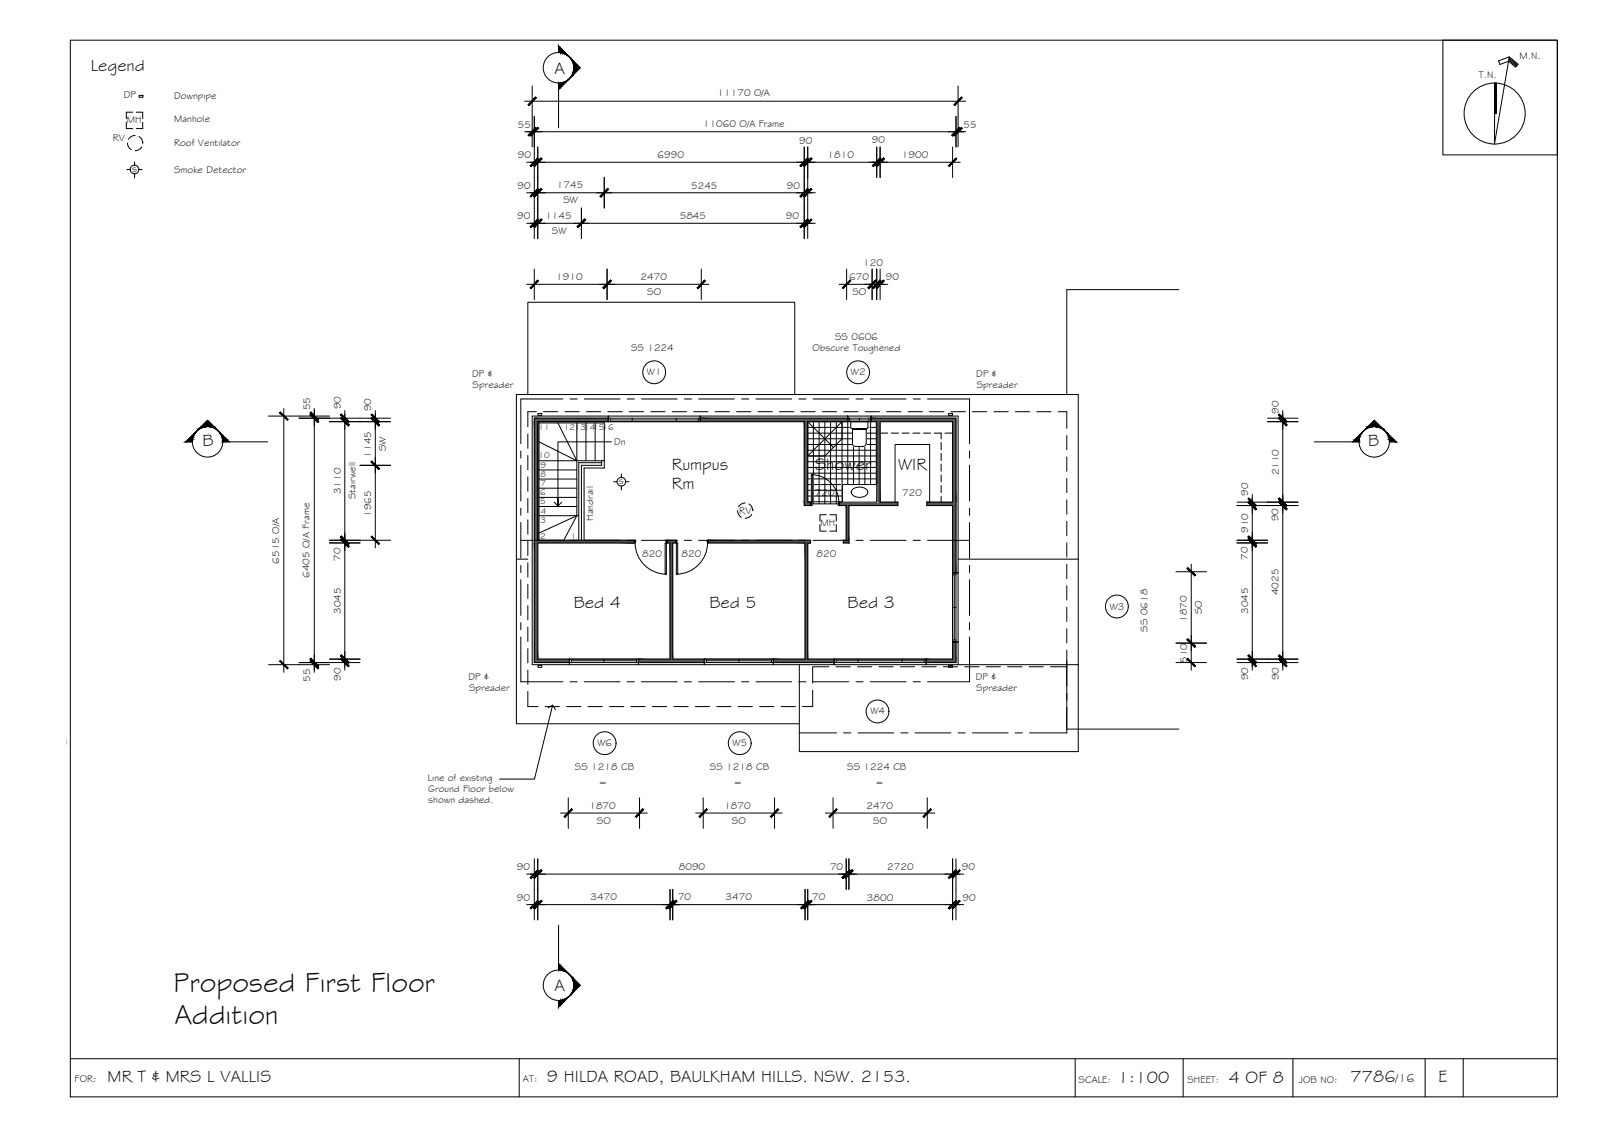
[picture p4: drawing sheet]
<svg xmlns="http://www.w3.org/2000/svg" width="420mm" height="297mm" viewBox="0 0 420 297" stroke-linecap="round" stroke-linejoin="round" font-family="sans-serif">
<!-- layer: TILES -->
<g fill="none" stroke="#000" stroke-width=".26">
<path d="M211.8 112h18.1M211.8 113.6h18.1M211.8 115h18.1M211.8 116.5h18.1M211.8 118h18.1M211.8 119.5h18.1M213.3 110.5v21.6M214.8 110.5v21.6M216.3 110.5v21.6M217.8 110.5v21.6M219.3 110.5v21.6M220.8 110.5v21.1"/>
<path d="M222.3 110.5v21.1M223.8 110.5v21.1M225.3 110.5v21.1M226.8 110.5v21.1M228.3 110.5v21.1M229.8 110.5v21.1M211.8 121h18.1M211.8 122.5h18.1M211.8 124.1h18.1M211.8 125.6h18.1M211.8 127h18.1M211.8 128.5h18.1"/>
<path d="M211.8 130h18.1M211.8 131.5h18.1M212.6 132.1h7.6"/>
</g>
<!-- layer: BORDER -->
<g fill="none" stroke="#000" stroke-width=".26">
<path d="M18.4 10.5h390v277.1h-390zM378.4 10.5h30v30.1h-30zM395.7 15.8l2 1.6M395.7 15.5l2.2 1.7M395.8 15.2l2.2 1.8M395.8 14.9l2.4 1.9-.7 .8-1.8-1.5-2.3 .8-.4-.9 2.8-1.1-3.8 22.9 .1-16M392.4 21.8v8M18.4 277.6h390M136.2 277.6v10M282 277.6v10M310.3 277.6v10M339.1 277.6v10"/>
<path d="M373.8 277.6v10M383.8 277.6v10"/>
<circle cx="392" cy="29.8" r="8"/>
</g>
<!-- layer: SERVICES -->
<g fill="none" stroke="#000" stroke-width=".26">
<path d="M33.1 32v1.7h1.7M33.4 37.5l.4 1.1 .6 .6M34.8 29.4h-1.7v1.7M35.4 35.5l-1.1 .3-.6 .7M35.8 29.4h1.6v1.7M36.4 35.8l.7 .6 .3 1.1M36.5 25h1v.5h-1zM37.2 38.5l-.7 .7-1.1 .3M37.4 37.5h.1M37.4 32v1.7h-1.6M33.3 44.4h.9M35.3 42.4v.9"/>
<path d="M35.3 45.6v1M36.4 44.4h.9M141.1 108.4h1v.5h-1zM248.8 108.4h1v.5h-1zM160.9 126.3h.9M163 124.3v.9M163 127.4v1.1M164.1 126.3h.9M193.4 133.9l.4 1.1 .6 .6M195.4 131.9l-1.1 .3-.6 .7M196.4 132.1l.7 .7 .3 1.1M197.2 134.9l-.7 .6-1.1 .4"/>
<path d="M197.4 133.9h.1M215 137.6v1.6h1.7M216.7 135h-1.7v1.6M217.7 135h1.6v1.6M219.3 137.6v1.6h-1.6M141.1 174.4h1v.6h-1zM248.8 174.4h1v.6h-1z"/>
<circle cx="35.3" cy="44.4" r="1.13"/>
<circle cx="163" cy="126.3" r="1.13"/>
</g>
<!-- layer: BORDER -->
<g fill="#000" stroke="#000" stroke-width=".26">
<path d="M392.1 21.8l-.1 8zM392.1 21.8h.3l-.3 8z"/>
<path d="M392.4 21.8l-.3 8h.3zM392.4 21.8v8z"/>
</g>
<!-- layer: EXISTING -->
<g fill="none" stroke="#000" stroke-width=".26">
<path d="M138.4 113.8v3.7M138.4 119.4v3.8M140.7 107.9h-2.3v4M141 110.5v31.1M142.5 107.9h3.8M148.2 107.9h3.7M153.8 107.9h3.8M159.4 107.9h3.8M165 107.9h3.8M170.7 107.9h3.7M176.3 107.9h3.8M181.9 107.9h3.8"/>
<path d="M187.5 107.9h3.8M193.2 107.9h3.7M198.8 107.9h3.8M204.4 107.9h3.8M210 107.9h3.8M215.7 107.9h3.7M221.3 107.9h3.8M226.9 107.9h3.8M232.5 107.9h3.8M238.2 107.9h3.7M243.8 107.9h3.8M249.4 107.9h3.8"/>
<path d="M255 107.9h3.8M260.7 107.9h3.7M266.3 107.9h3.8M271.9 107.9h3.8M277.5 107.9h2.3v4.4M279.8 114.2v3.7M279.8 119.8v3.8M138.4 125v3.8M138.4 130.7v3.7M138.4 136.3v3.7M279.8 125.4v3.8M279.8 131.1v3.7"/>
<path d="M279.8 136.7v3.7M138.4 141.9v3.8M138.4 147.5v3.8M138.4 153.2v3.7M138.4 158.8v3.7M279.8 142.3v3.8M279.8 147.9v3.8M279.8 153.6v3.7M279.8 159.2v3.7M138.4 164.4v3.8M138.4 170v3.8M138.4 175.7v3.7"/>
<path d="M217.4 174.8h-4.3v4.3M219.3 174.8h3.7M224.9 174.8h3.7M230.5 174.8h3.8M236.1 174.8h3.8M241.8 174.8h3.7M247.4 174.8h3.7M253 174.8h3.8M258.6 174.8h3.8M264.3 174.8h3.7M269.9 174.8h3.7M275.5 174.8h4.3"/>
<path d="M279.8 164.8v3.8M279.8 170.4v9.5M138.4 181.3v3.9h2.7M143 185.2h3.7M148.6 185.2h3.7M154.2 185.2h3.8M159.9 185.2h3.7M165.5 185.2h3.7M171.1 185.2h3.7M176.7 185.2h3.8M182.4 185.2h3.7M188 185.2h3.7"/>
<path d="M193.6 185.2h3.7M199.2 185.2h3.8M204.9 185.2h3.7M209.6 192.1h9.8M213.1 181v4.2h-2.6M221.3 192.1h1.8M225 192.1h9.4M236.3 192.1h1.9M240 192.1h9.4M251.3 192.1h1.8M255 192.1h9.4M266.3 192.1h1.8"/>
<path d="M279.8 181.7v1.9M279.8 185.5v6.6h-9.8"/>
</g>
<!-- layer: ROOFPLAN EXIST. -->
<path d="M309.2 75.9h-29.4v27.5M138.4 103.4v-24.2h70v24.2M135.4 146.6h3M251.3 146.6h31.5M209.6 174.3v22.8h73.2v-93.7h-147.4v86.4h74.2M251.3 174.3h31.5M279.8 174.8v16.3h29.4" fill="none" stroke="#000" stroke-width=".26"/>
<!-- layer: ROOFPLAN NEW -->
<g fill="none" stroke="#000" stroke-width=".26">
<path d="M136.6 118.2v1.9M147.6 104.6h-11v11.7M149.5 104.6h1.9M153.3 104.6h9.3M164.5 104.6h1.9M168.2 104.6h9.4M179.5 104.6h1.9M183.2 104.6h9.4M194.5 104.6h1.9M198.3 104.6h9.3M209.5 104.6h1.9M213.2 104.6h9.4"/>
<path d="M224.5 104.6h1.9M228.2 104.6h9.4M239.5 104.6h1.9M243.3 104.6h11v11.7M254.3 118.2v1.9M136.6 122v9.4M136.6 133.2v1.9M136.6 137v9.4M254.3 122v9.4M254.3 133.2v1.9M254.3 137v9.4M136.6 148.2v1.9"/>
<path d="M136.6 152v9.4M136.6 141.7h11M149.5 141.7h1.9M153.3 141.7h9.3M164.5 141.7h1.9M168.2 141.7h9.4M179.5 141.7h1.9M183.2 141.7h9.4M194.5 141.7h1.9M198.3 141.7h9.3M209.5 141.7h1.9M213.2 141.7h9.4"/>
<path d="M224.5 141.7h1.9M228.2 141.7h9.4M239.5 141.7h1.9M243.3 141.7h11M254.3 148.2v1.9M254.3 152v9.4M136.6 163.2v1.9M136.6 167v11.7h11M149.5 178.7h1.9M153.3 178.7h9.3M164.5 178.7h1.9M168.2 178.7h9.4"/>
<path d="M179.5 178.7h1.9M183.2 178.7h9.4M194.5 178.7h1.9M198.3 178.7h9.3M209.5 178.7h1.9M213.2 178.7h9.4M224.5 178.7h1.9M228.2 178.7h9.4M239.5 178.7h1.9M254.3 167v11.7h-11M254.3 163.2v1.9"/>
</g>
<!-- layer: HATCH -->
<g fill="#545454" stroke="#545454" stroke-width=".26">
<path d="M228.4 109.6l22.3 .9v-.9zM228.4 109.6l22.3 .9h-22.3z"/>
<path d="M183.6 109.6l38.7 .9v-.9zM183.6 109.6l38.7 .9h-38.7z"/>
<path d="M140.1 109.6l19.4 .9v-.9zM140.1 109.6l19.4 .9h-19.4z"/>
<path d="M249.8 110.5l.9 21.1v-21.1zM249.8 110.5l.9 21.1h-.9z"/>
<path d="M229.9 110.5l.9 21.1v-21.1zM229.9 110.5l.9 21.1h-.9z"/>
<path d="M210.9 110.5l.9 21.1v-21.1zM210.9 110.5l.9 21.1h-.9z"/>
<path d="M243.1 131.6l7.6 .9v-.9zM243.1 131.6l7.6 .9h-7.6z"/>
<path d="M220.2 131.6l15.3 .9v-.9zM220.2 131.6l15.3 .9h-15.3z"/>
<path d="M210.9 131.6l1.7 .9v-.9zM210.9 131.6l1.7 .9h-1.7z"/>
<path d="M221.9 132.5l.7 9.1v-9.1zM221.9 132.5l.7 9.1h-.7z"/>
<path d="M140.1 110.5l.9 31.1v-31.1zM140.1 110.5l.9 31.1h-.9z"/>
<path d="M221.2 141.6l1.4 .7v-.7zM221.2 141.6l1.4 .7h-1.4z"/>
<path d="M185.8 141.6l26.8 .7v-.7zM185.8 141.6l26.8 .7h-26.8z"/>
<path d="M175 141.6l2.2 .7v-.7zM175 141.6l2.2 .7h-2.2z"/>
<path d="M140.1 141.6l26.3 .7v-.7zM140.1 141.6l26.3 .7h-26.3z"/>
<path d="M249.8 132.5l.9 17.7v-17.7zM249.8 132.5l.9 17.7h-.9z"/>
<path d="M249.8 168.3l.9 4.5v-4.5zM249.8 168.3l.9 4.5h-.9z"/>
<path d="M211.1 142.3l.7 30.5v-30.5zM211.1 142.3l.7 30.5h-.7z"/>
<path d="M175.7 142.3l.7 30.5v-30.5zM175.7 142.3l.7 30.5h-.7z"/>
<path d="M140.1 142.3l.9 30.5v-30.5zM140.1 142.3l.9 30.5h-.9z"/>
<path d="M242.9 172.8l7.8 .9v-.9zM242.9 172.8l7.8 .9h-7.8z"/>
<path d="M140.1 172.8l9.2 .9v-.9zM140.1 172.8l9.2 .9h-9.2z"/>
<path d="M202.8 172.8l16 .9v-.9zM202.8 172.8l16 .9h-16z"/>
<path d="M167.4 172.8l17.3 .9v-.9zM167.4 172.8l17.3 .9h-17.3z"/>
</g>
<!-- layer: WINDOWS -->
<g fill="none" stroke="#000" stroke-width=".26">
<path d="M159.5 109.6h24.1v.9h-24.1zM159.5 110.5h24.1M159.5 109.1h24.1M160 109.6v.9M160 110.1h23.1M165.8 109.6v.9M177.4 109.6v.9M183.1 109.6v.9M222.3 109.6h6.1v.9h-6.1zM222.3 110.5h6.1M222.3 109.1h6.1M222.8 110.1h5.1"/>
<path d="M222.8 109.6v.9M225.4 109.6v.9M227.9 109.6v.9M249.8 150.2h.9v18.1h-.9zM249.8 150.7h.9M249.8 150.2v18.1M249.8 159.3h.9M250.3 150.7v17.1M251.3 150.2v18.1M149.3 172.8h18.1v.9h-18.1zM149.3 172.8h18.1M149.3 174.3h18.1"/>
<path d="M149.8 173.2h17.1M149.8 172.8v.9M158.4 172.8v.9M166.9 172.8v.9M184.7 172.8h18.1v.9h-18.1zM184.7 172.8h18.1M184.7 174.3h18.1M185.2 173.2h17.1M185.2 172.8v.9M193.8 172.8v.9M202.3 172.8v.9M218.8 172.8h24.1v.9h-24.1z"/>
<path d="M218.8 172.8h24.1M218.8 174.3h24.1M219.3 172.8v.9M219.3 173.2h23.1M225.1 172.8v.9M236.6 172.8v.9M242.4 172.8v.9M249.8 167.8h.9"/>
<circle cx="171.6" cy="97.6" r="3"/>
<circle cx="225.1" cy="97.6" r="3"/>
<circle cx="292.9" cy="159" r="3"/>
<circle cx="158.6" cy="194.8" r="3"/>
<circle cx="194" cy="194.8" r="3"/>
<circle cx="230.1" cy="186.5" r="3"/>
</g>
<!-- layer: DIMENSION -->
<g fill="none" stroke="#000" stroke-width=".26">
<path d="M137.6 26.5h115.7M137.6 34.5h115.7M139.6 22.5v16M140.1 30.5v32M141 38.5v24M210.9 38.5v24M211.8 38.5v24M229.9 38.5v8M230.8 38.5v8M249.8 38.5v8M250.7 30.5v8M251.3 22.5v16"/>
<path d="M138.1 50.5h75.7M138.1 58.5h75.7M138.1 42.5h113.7M152.5 54.5v8M158.5 46.5v8M138.1 74.5h47.8M140.1 70.5v8M159.2 70.5v8M183.9 70.5v8M220 74.5h10.7M222 70.5v8M226.7 74.5h6.1"/>
<path d="M228.7 70.5v8M229.9 70.5v8M230.8 70.5v8M70.4 109.1h16M74.4 107.1v69.1M78.4 109.6h24M82.4 107.1v69.1M86.4 110.5h16M90.4 107.6v68.1M98.4 107.6v36.1M332.4 109.6h8M332.4 110.5h8"/>
<path d="M336.4 107.6v68.1M94.4 122h8M324.4 131.6h16M324.4 132.5h16M328.4 129.6v46.1M86.4 141.6h16M86.4 142.3h8M308.4 149.9h8M312.4 147.9v27.8M324.4 141.6h8M324.4 142.3h8M70.4 174.3h16"/>
<path d="M78.4 173.7h16M86.4 172.8h8M308.4 168.6h8M308.4 173.7h8M324.4 173.7h16M324.4 172.8h16M147 213.2h22.7M149 209.2v8M167.7 209.2v8M182.4 213.2h22.7M184.4 209.2v8M203.1 209.2v8"/>
<path d="M216.5 213.2h28.7M218.5 209.2v8M243.2 209.2v8M138.1 237.2h114.6M138.1 229.2h114.6M140.1 225.2v16M141 225.2v16M175.7 233.2v8M176.4 233.2v8M211.1 233.2v8M211.8 233.2v8M221.9 225.2v8"/>
<path d="M222.6 225.2v8M249.8 225.2v16M250.7 225.2v16"/>
</g>
<!-- layer: 0 -->
<g fill="#000" stroke="#000" stroke-width=".26">
<path d="M138.5 35.4l.2 .2 1.8-2.2zM140.5 33.4l.2 .2-2 2z"/>
<path d="M140.5 25.4l-1.8 2.2 2-2zM138.5 27.4l2-2-1.8 2.2z"/>
<path d="M141 33.4l-1.8 2.2 2.1-2zM139 35.4l2-2-1.8 2.2z"/>
<path d="M141 33.4l-1.8 2.2 2.1-2zM139 35.4l2-2-1.8 2.2z"/>
<path d="M249.6 35.4l.2 .2 1.8-2.2zM251.6 33.4l.2 .2-2 2z"/>
<path d="M249.6 35.4l.2 .2 1.8-2.2zM251.6 33.4l.2 .2-2 2z"/>
<path d="M250.2 27.4l.2 .2 1.8-2.2zM252.2 25.4l.2 .2-2 2z"/>
<path d="M252.2 33.4l-1.8 2.2 2-2zM250.2 35.4l2-2-1.8 2.2z"/>
<path d="M139 51.4l.2 .2 1.8-2.2zM141 49.4l.3 .2-2.1 2z"/>
<path d="M139 59.4l.2 .2 1.8-2.2zM141 57.4l.3 .3-2.1 1.9z"/>
<path d="M139 43.4l.2 .2 1.8-2.2zM141 41.4l.3 .2-2.1 2z"/>
<path d="M141.9 49.4l-1.7 2.2 1.9-2zM141.9 49.4l-1.7 2.2-.3-.2z"/>
<path d="M141.9 49.4l-1.7 2.2 1.9-2zM141.9 49.4l-1.7 2.2-.3-.2z"/>
<path d="M141.9 57.4l-1.7 2.2 1.9-1.9zM141.9 57.4l-1.7 2.2-.3-.2z"/>
<path d="M141.9 57.4l-1.7 2.2 1.9-1.9zM141.9 57.4l-1.7 2.2-.3-.2z"/>
<path d="M141.9 41.4l-1.7 2.2 1.9-2zM141.9 41.4l-1.7 2.2-.3-.2z"/>
<path d="M141.9 41.4l-1.7 2.2 1.9-2zM141.9 41.4l-1.7 2.2-.3-.2z"/>
<path d="M151.4 59.4l.2 .2 1.8-2.2zM153.4 57.4l.2 .3-2 1.9z"/>
<path d="M153.4 57.4l-1.8 2.2 2-1.9zM151.4 59.4l2-2-1.8 2.2z"/>
<path d="M157.4 51.4l.2 .2 1.8-2.2zM159.4 49.4l.2 .2-2 2z"/>
<path d="M159.4 49.4l-1.8 2.2 2-2zM159.4 49.4l-1.8 2.2-.2-.2z"/>
<path d="M209.8 51.4l.2 .2 1.8-2.2zM211.8 49.4l.2 .2-2 2z"/>
<path d="M209.8 51.4l.2 .2 1.8-2.2zM211.8 49.4l.2 .2-2 2z"/>
<path d="M209.8 59.4l.2 .2 1.8-2.2zM211.8 57.4l.2 .3-2 1.9z"/>
<path d="M209.8 59.4l.2 .2 1.8-2.2zM211.8 57.4l.2 .3-2 1.9z"/>
<path d="M209.8 43.4l.2 .2 1.8-2.2zM211.8 41.4l.2 .2-2 2z"/>
<path d="M209.8 43.4l.2 .2 1.8-2.2zM211.8 41.4l.2 .2-2 2z"/>
<path d="M212.7 49.4l-1.8 2.2 2-2zM210.7 51.4l2-2-1.8 2.2z"/>
<path d="M212.7 57.4l-1.8 2.2 2-1.9zM210.7 59.4l2-2-1.8 2.2z"/>
<path d="M212.7 41.4l-1.8 2.2 2-2zM210.7 43.4l2-2-1.8 2.2z"/>
<path d="M212.7 41.4l-1.8 2.2 2-2zM210.7 43.4l2-2-1.8 2.2z"/>
<path d="M228.8 43.4l.3 .2 1.7-2.2zM230.8 41.4l.2 .2-1.9 2z"/>
<path d="M228.8 43.4l.3 .2 1.7-2.2zM230.8 41.4l.2 .2-1.9 2z"/>
<path d="M231.7 41.4l-1.8 2.2 2.1-2zM231.7 41.4l-1.8 2.2-.2-.2z"/>
<path d="M231.7 41.4l-1.8 2.2 2.1-2zM231.7 41.4l-1.8 2.2-.2-.2z"/>
<path d="M248.7 43.4l.2 .2 1.8-2.2zM250.7 41.4l.2 .2-2 2z"/>
<path d="M141 73.4l-1.8 2.2 2.1-1.9zM139 75.4l2-2-1.8 2.2z"/>
<path d="M158.1 75.4l.2 .2 1.8-2.2zM160.1 73.4l.2 .3-2 1.9z"/>
<path d="M160.1 73.4l-1.8 2.2 2-1.9zM158.1 75.4l2-2-1.8 2.2z"/>
<path d="M182.8 75.4l.2 .2 1.8-2.2zM184.8 73.4l.2 .3-2 1.9z"/>
<path d="M220.9 75.4l.2 .2 1.8-2.2zM222.9 73.4l.2 .3-2 1.9z"/>
<path d="M227.6 75.4l.2 .2 1.8-2.2zM229.6 73.4l.2 .3-2 1.9z"/>
<path d="M228.8 75.4l.3 .2 1.7-2.2zM230.8 73.4l.2 .3-1.9 1.9z"/>
<path d="M229.6 73.4l-1.8 2.2 2-1.9zM229.6 73.4l-1.8 2.2-.2-.2z"/>
<path d="M230.8 73.4l-1.7 2.2 1.9-1.9zM228.8 75.4l2-2-1.7 2.2z"/>
<path d="M231.7 73.4l-1.8 2.2 2.1-1.9zM231.7 73.4l-1.8 2.2-.2-.2z"/>
<path d="M73.3 108.2l2 2 .3-.2zM73.3 108.2l.2-.2 2.1 2z"/>
<path d="M81.5 108l-.2 .2 2.3 1.8zM81.3 108.2l2.3 1.8-.3 .2z"/>
<path d="M81.3 108.7l2 2.1 .3-.3zM81.5 108.5l2.1 2-2.3-1.8z"/>
<path d="M81.3 108.7l2 2.1 .3-.3zM81.5 108.5l2.1 2-2.3-1.8z"/>
<path d="M89.5 108.5l-.2 .2 2.3 1.8zM89.3 108.7l2.3 1.8-.3 .3z"/>
<path d="M89.3 109.7l2 1.9 .3-.2zM89.5 109.4l2.1 2-2.3-1.7z"/>
<path d="M89.3 109.7l2 1.9 .3-.2zM89.5 109.4l2.1 2-2.3-1.7z"/>
<path d="M97.5 108.5l-.2 .2 2.2 1.8zM97.3 108.7l2.2 1.8-.2 .3z"/>
<path d="M97.3 109.7l2 1.9 .2-.2zM97.3 109.7l.2-.3 2 2z"/>
<path d="M97.3 109.7l2 1.9 .2-.2zM97.3 109.7l.2-.3 2 2z"/>
<path d="M335.5 108.5l-.2 .2 2.2 1.8zM335.3 108.7l2.2 1.8-.2 .3z"/>
<path d="M335.3 109.7l2 1.9 .2-.2zM335.3 109.7l.2-.3 2 2z"/>
<path d="M335.3 109.7l2 1.9 .2-.2zM335.3 109.7l.2-.3 2 2z"/>
<path d="M97.5 120.9l-.2 .2 2.2 1.8zM97.3 121.1l2.2 1.8-.2 .2z"/>
<path d="M97.3 121.1l2 2 .2-.2zM97.3 121.1l.2-.2 2 2z"/>
<path d="M327.5 130.5l-.2 .3 2.2 1.7zM327.3 130.8l2.2 1.7-.2 .3z"/>
<path d="M327.3 131.6l2 2.1 .2-.3zM327.3 131.6l.2-.2 2 2z"/>
<path d="M327.3 131.6l2 2.1 .2-.3zM327.3 131.6l.2-.2 2 2z"/>
<path d="M335.3 130.8l2.2 1.7-2-2zM335.3 130.8l2.2 1.7-.2 .3z"/>
<path d="M335.3 130.8l2.2 1.7-2-2zM335.3 130.8l2.2 1.7-.2 .3z"/>
<path d="M335.3 131.6l2 2.1 .2-.3zM335.3 131.6l.2-.2 2 2z"/>
<path d="M335.3 131.6l2 2.1 .2-.3zM335.3 131.6l.2-.2 2 2z"/>
<path d="M89.5 140.5l-.2 .3 2.3 1.8zM89.3 140.8l2.3 1.8-.3 .2z"/>
<path d="M89.5 140.5l-.2 .3 2.3 1.8zM89.3 140.8l2.3 1.8-.3 .2z"/>
<path d="M89.3 141.4l2 2.1 .3-.3zM89.5 141.2l2.1 2-2.3-1.8z"/>
<path d="M89.3 141.4l2 2.1 .3-.3zM89.5 141.2l2.1 2-2.3-1.8z"/>
<path d="M97.3 140.8l2.2 1.8-2-2.1zM97.3 140.8l2.2 1.8-.2 .2z"/>
<path d="M311.3 149l2 2 .2-.2zM311.3 149l.2-.2 2 2z"/>
<path d="M327.5 140.5l-.2 .3 2.2 1.8zM327.3 140.8l2.2 1.8-.2 .2z"/>
<path d="M327.5 140.5l-.2 .3 2.2 1.8zM327.3 140.8l2.2 1.8-.2 .2z"/>
<path d="M327.3 141.4l2 2.1 .2-.3zM327.3 141.4l.2-.2 2 2z"/>
<path d="M327.3 141.4l2 2.1 .2-.3zM327.3 141.4l.2-.2 2 2z"/>
<path d="M73.3 173.3l2.3 1.8-2.1-2zM73.3 173.3l2.3 1.8-.3 .3z"/>
<path d="M81.5 172.6l-.2 .2 2.3 1.8zM81.3 172.8l2.3 1.8-.3 .2z"/>
<path d="M81.5 172.6l-.2 .2 2.3 1.8zM81.3 172.8l2.3 1.8-.3 .2z"/>
<path d="M81.3 173.3l2 2.1 .3-.3zM81.5 173.1l2.1 2-2.3-1.8z"/>
<path d="M89.5 171.7l-.2 .2 2.3 1.8zM89.3 171.9l2.3 1.8-.3 .2z"/>
<path d="M89.5 171.7l-.2 .2 2.3 1.8zM89.3 171.9l2.3 1.8-.3 .2z"/>
<path d="M89.3 172.8l2 2 .3-.2zM89.5 172.6l2.1 2-2.3-1.8z"/>
<path d="M311.5 167.5l-.2 .2 2.2 1.8zM311.3 167.7l2.2 1.8-.2 .2z"/>
<path d="M311.3 172.8l2.2 1.8-2-2zM311.3 172.8l2.2 1.8-.2 .2z"/>
<path d="M311.3 167.7l2 2 .2-.2zM311.3 167.7l.2-.2 2 2z"/>
<path d="M327.5 171.7l-.2 .2 2.2 1.8zM327.3 171.9l2.2 1.8-.2 .2z"/>
<path d="M327.5 171.7l-.2 .2 2.2 1.8zM327.3 171.9l2.2 1.8-.2 .2z"/>
<path d="M327.3 172.8l2 2 .2-.2zM327.3 172.8l.2-.2 2 2z"/>
<path d="M335.5 171.7l-.2 .2 2.2 1.8zM335.3 171.9l2.2 1.8-.2 .2z"/>
<path d="M335.5 171.7l-.2 .2 2.2 1.8zM335.3 171.9l2.2 1.8-.2 .2z"/>
<path d="M335.3 172.8l2 2 .2-.2zM335.3 172.8l.2-.2 2 2z"/>
<path d="M149.9 212.1l-1.7 2.2 1.9-2zM147.9 214.1l2-2-1.7 2.2z"/>
<path d="M166.6 214.1l.2 .2 1.8-2.2zM168.6 212.1l.2 .2-2 2z"/>
<path d="M185.3 212.1l-1.8 2.2 2-2zM185.3 212.1l-1.8 2.2-.2-.2z"/>
<path d="M202 214.1l.2 .2 1.8-2.2zM204 212.1l.2 .2-2 2z"/>
<path d="M219.4 212.1l-1.8 2.2 2-2zM219.4 212.1l-1.8 2.2-.2-.2z"/>
<path d="M242.1 214.1l.2 .2 1.8-2.2zM244.1 212.1l.2 .2-2 2z"/>
<path d="M139 238.1l.2 .2 1.8-2.2zM141 236.1l.3 .2-2.1 2z"/>
<path d="M139 230.1l.2 .2 1.8-2.2zM141 228.1l.3 .2-2.1 2z"/>
<path d="M141.9 236.1l-1.7 2.2 1.9-2zM141.9 236.1l-1.7 2.2-.3-.2z"/>
<path d="M141.9 236.1l-1.7 2.2 1.9-2zM141.9 236.1l-1.7 2.2-.3-.2z"/>
<path d="M141.9 228.1l-1.7 2.2 1.9-2zM141.9 228.1l-1.7 2.2-.3-.2z"/>
<path d="M141.9 228.1l-1.7 2.2 1.9-2zM141.9 228.1l-1.7 2.2-.3-.2z"/>
<path d="M174.6 238.1l.2 .2 1.8-2.2zM176.6 236.1l.2 .2-2 2z"/>
<path d="M174.6 238.1l.2 .2 1.8-2.2zM176.6 236.1l.2 .2-2 2z"/>
<path d="M177.3 236.1l-1.8 2.2 2-2zM177.3 236.1l-1.8 2.2-.2-.2z"/>
<path d="M177.3 236.1l-1.8 2.2 2-2zM177.3 236.1l-1.8 2.2-.2-.2z"/>
<path d="M210 238.1l.2 .2 1.8-2.2zM212 236.1l.2 .2-2 2z"/>
<path d="M210 238.1l.2 .2 1.8-2.2zM212 236.1l.2 .2-2 2z"/>
<path d="M212.7 236.1l-1.8 2.2 2-2zM210.7 238.1l2-2-1.8 2.2z"/>
<path d="M212.7 236.1l-1.8 2.2 2-2zM210.7 238.1l2-2-1.8 2.2z"/>
<path d="M220.8 230.1l.3 .2 1.7-2.2zM222.8 228.1l.2 .2-1.9 2z"/>
<path d="M220.8 230.1l.3 .2 1.7-2.2zM222.8 228.1l.2 .2-1.9 2z"/>
<path d="M223.5 228.1l-1.8 2.2 2-2zM223.5 228.1l-1.8 2.2-.2-.2z"/>
<path d="M223.5 228.1l-1.8 2.2 2-2zM223.5 228.1l-1.8 2.2-.2-.2z"/>
<path d="M248.7 238.1l.2 .2 1.8-2.2zM250.7 236.1l.2 .2-2 2z"/>
<path d="M248.7 230.1l.2 .2 1.8-2.2zM250.7 228.1l.2 .2-2 2z"/>
<path d="M248.7 230.1l.2 .2 1.8-2.2zM250.7 228.1l.2 .2-2 2z"/>
<path d="M248.7 238.1l.2 .2 1.8-2.2zM250.7 236.1l.2 .2-2 2z"/>
<path d="M251.6 228.1l-1.8 2.2 2-2zM249.6 230.1l2-2-1.8 2.2z"/>
<path d="M251.6 236.1l-1.8 2.2 2-2zM249.6 238.1l2-2-1.8 2.2z"/>
</g>
<!-- layer: SECTION POINT -->
<g fill="#000" stroke="#000" stroke-width=".26">
<path d="M148.9 14.6l.4 .4zM149.7 15.3l.3 .6zM150.5 16.1l1.7 1.7-1.7 1.6zM148.9 20.9l.4-.3zM149.7 20.2l-.4 .4zM51.2 113.4l.4-.4zM52.3 112.3h.2l-.5 .3zM52.8 111.9l1.6-1.7 1.7 1.7zM56.8 112.6l.5 .4zM57.3 113l.4 .4zM357.6 113l-.4 .4zM358 112.6l-.4 .4z"/>
<path d="M360.4 110.2l1.7 1.7h-3.3zM362.4 112.3l.5 .3zM363.3 113l.4 .4zM148.9 255.1l.4 .4zM149.3 255.5l.4 .4zM150.5 256.6l1.7 1.7-1.7 1.7zM148.9 261.5l.4-.4zM150 260.2l-.3 .6z"/>
<path d="M146.5 12.1l.5 .6v1.1zM146.5 12.1v1.7h.5z"/>
<path d="M147 12.7l.5 .5v.7zM147 12.7v1.1l.5 .1z"/>
<path d="M147.5 13.2l.5 .4v.5zM147.5 13.2v.7l.5 .2z"/>
<path d="M148 13.6l.5 .7zM148 13.6v.5l.5 .2z"/>
<path d="M148.5 14.1l.4 .5zM148.5 14.1l.4 .5z"/>
<path d="M149.7 15.3l.3 .6zM149.3 15l.4 .4z"/>
<path d="M150 19.7l-.3 .5zM149.7 20.2l.3-.3z"/>
<path d="M150 15.6l.3 .3v.5zM150 15.6l.3 .8z"/>
<path d="M150.3 19.2v.5h-.3zM150 19.7v.2l.3-.2z"/>
<path d="M150.3 15.9l.1 1zM150.3 15.9l.1 1z"/>
<path d="M150.4 18.6v.9l-.1-.3zM150.3 19.2v.5l.1-.2z"/>
<path d="M150.4 16l.1 1.5zM150.4 16l.1 1.5z"/>
<path d="M150.5 18.1v1.3zM150.4 18.6v.9z"/>
<path d="M146.5 21.8h.5v1.1zM146.5 21.8v1.6l.5-.5z"/>
<path d="M147 21.8l.5-.2v.8zM147 21.8v1.1l.5-.5z"/>
<path d="M147.5 21.6l.5-.1v.4zM147.5 21.6v.8l.5-.5z"/>
<path d="M148 21.5l.5-.3v.2zM148 21.5v.4l.5-.5z"/>
<path d="M148.5 21.2l.4-.3zM148.5 21.2v.2l.4-.4z"/>
<path d="M48.8 115.8l.5-.5h1.2zM48.8 115.8h1.6l.1-.5z"/>
<path d="M49.8 114.8h.8l-1.3 .5zM49.3 115.3h1.2l.1-.5z"/>
<path d="M49.8 114.8l.5-.5h.4zM49.8 114.8h.8l.1-.5z"/>
<path d="M50.8 113.8h.2l-.7 .5zM50.3 114.3h.4l.3-.5z"/>
<path d="M51.2 113.4l-.4 .4zM50.8 113.8l.5-.4z"/>
<path d="M52.3 112.3l.2-.2h.5zM52.3 112.3l.7-.2z"/>
<path d="M52 112.6l.5-.3zM52 112.6l-.4 .4z"/>
<path d="M52.5 112.1l1.1-.2zM52.5 112.1l1.1-.2z"/>
<path d="M52.7 111.9h1.5zM52.7 111.9h1.5z"/>
<path d="M54.7 111.9h1.4zM55.3 111.9h.9z"/>
<path d="M55.3 111.9h.9l-.4 .2zM55.8 112.1h.6l-.2-.2z"/>
<path d="M55.8 112.1h.6v.2zM56.4 112.1v.2h.2z"/>
<path d="M56.4 112.3l.4 .3zM56.6 112.3l.3 .3z"/>
<path d="M57.6 113.4l.3 .4zM57.7 113.4l.2 .4h.2z"/>
<path d="M57.9 113.8h.2v.5zM58.1 113.8v.5h.5z"/>
<path d="M58.1 114.3h.5l-.3 .5zM58.6 114.3l-.3 .5h.8z"/>
<path d="M58.3 114.8h.8l-.7 .5zM58.4 115.3h1.2l-.5-.5z"/>
<path d="M58.4 115.3h1.2l-1.2 .5zM58.4 115.8h1.7l-.5-.5z"/>
<path d="M355.3 115.3l1.1 .5 .1-.5zM355.3 115.3l1.1 .5h-1.6z"/>
<path d="M355.8 114.8l.7 .5 .1-.5zM355.8 114.8l.7 .5h-1.2z"/>
<path d="M356.3 114.3l.3 .5 .1-.5zM356.3 114.3l.3 .5h-.8z"/>
<path d="M356.8 113.8l-.1 .5 .3-.5zM356.8 113.8l-.1 .5h-.4z"/>
<path d="M357.2 113.4l-.2 .4zM357.2 113.4l-.2 .4h-.2z"/>
<path d="M358.3 112.3l-.3 .3 .5-.3zM358.3 112.3l-.3 .3z"/>
<path d="M358.5 112.1v.2l.5-.2zM358.5 112.1v.2h-.2z"/>
<path d="M358.7 111.9l.3 .2 .6-.2zM358.7 111.9l.3 .2h-.5z"/>
<path d="M358.8 111.9h1.4zM358.8 111.9h.8z"/>
<path d="M360.7 111.9h1.5zM360.7 111.9h1.5z"/>
<path d="M361.3 111.9l1 .2zM361.3 111.9l1 .2z"/>
<path d="M361.8 112.1l.8 .2-.3-.2zM361.8 112.1l.8 .2z"/>
<path d="M362.4 112.3l.5 .3zM362.8 112.6l.5 .4z"/>
<path d="M363.6 113.4l.5 .4zM363.6 113.4l.5 .4z"/>
<path d="M363.9 113.8l.7 .5zM363.9 113.8l.7 .5h-.5z"/>
<path d="M364.1 114.3l.9 .5-.4-.5zM364.1 114.3l.9 .5h-.7z"/>
<path d="M364.3 114.8l1.3 .5-.6-.5zM364.3 114.8l1.3 .5h-1.2z"/>
<path d="M364.4 115.3l1.7 .5-.5-.5zM364.4 115.3l1.7 .5h-1.7z"/>
<path d="M147 253.2l-.5 1.1 .5 .1zM146.5 252.7l.5 .5-.5 1.1z"/>
<path d="M147.5 253.7l-.5 .7 .5 .1zM147 253.2l.5 .5-.5 .7z"/>
<path d="M147.5 254.5l.5 .1v-.4zM147.5 253.7l.5 .5-.5 .3z"/>
<path d="M148 254.6l.5 .2v-.2zM148 254.2l.5 .4h-.5z"/>
<path d="M148.5 254.8l.4 .3zM148.5 254.6l.4 .5-.4-.3z"/>
<path d="M149.7 255.9l.3 .5zM149.7 255.9l.3 .3z"/>
<path d="M150 256.4l.3 .5v-.5zM150 256.2l.3 .2h-.3z"/>
<path d="M150.4 256.6l-.1 .3 .1 .6zM150.3 256.4l.1 .2-.1 .3z"/>
<path d="M150.5 258.6l-.1 1.5zM150.5 258.6l-.1 1.5z"/>
<path d="M150.5 256.6v1.4zM150.4 256.6v.9z"/>
<path d="M147 262.3l-.5 1.7 .5-.5zM146.5 262.3h.5l-.5 1.7z"/>
<path d="M147.5 262.2l-.5 1.3 .5-.6zM147 262.3l.5-.1-.5 1.3z"/>
<path d="M148 262l-.5 .9 .5-.5zM147.5 262.2l.5-.2-.5 .9z"/>
<path d="M148.5 261.8l-.5 .6zM148 262l.5-.2-.5 .6z"/>
<path d="M148.9 261.5l-.4 .5zM148.5 261.8l.4-.3-.4 .5z"/>
<path d="M150 260.2l-.3 .6zM149.7 260.7l-.4 .4z"/>
<path d="M150.3 259.7l-.3 .8 .3-.3zM150.3 259.7l-.3 .8z"/>
<path d="M150.4 259.2l-.1 1zM150.4 259.2l-.1 1z"/>
</g>
<g fill="none" stroke="#000" stroke-width=".26">
<path d="M146.5 13.8v-1.7l5.7 5.7-5.7 5.6M146.5 21.8v11.7M50.4 115.8h-1.6l5.6-5.6 5.7 5.6M58.4 115.8h11.8M344.7 115.8h11.7M354.8 115.8l5.6-5.6 5.7 5.6h-1.7M146.5 252.7l5.7 5.6-5.7 5.7v-1.7M146.5 242.6v11.7"/>
<circle cx="146.5" cy="17.8" r="4"/>
<circle cx="54.4" cy="115.8" r="4"/>
<circle cx="360.4" cy="115.8" r="4"/>
<circle cx="146.5" cy="258.3" r="4"/>
</g>
<!-- layer: 0 -->
<path d="M143.7 185.6l1.2-.7 .8 1.2M144.9 184.9l-4.7 19.4h-9.2" fill="none" stroke="#000" stroke-width=".26"/>
<!-- layer: STAIRS -->
<g fill="none" stroke="#000" stroke-width=".26">
<path d="M146.3 110.9l5 9.9-9.9-5M151.3 110.9v24.3M153.7 110.9v9.9M156.1 110.9v9.9M158.5 110.9h-17.1v30.7M160.3 115.8h-14v16.8v-1.9M141.4 139.8l9.9-4.6-3.4 6.4M141.4 120.8h17.1M141.4 135.2h10.4M141.4 132.8h9.9M141.4 130.4h9.9M141.4 128h9.9"/>
<path d="M141.4 125.6h9.9M141.4 123.2h9.9M145.3 131.6l1 1 1-1M157.8 121.3h-6v20.3M157.8 120.8v1.2h-5.3v19.6M141 141.6v-31.1h17.5v12.2h-5.3v18.9"/>
</g>
<!-- layer: INSULCLAD -->
<path d="M159.5 109.1h-19.9v65.2h9.7M183.6 109.1h38.7M228.4 109.1h22.9v41.1M167.4 174.3h17.3M202.8 174.3h16M251.3 168.3v6h-8.4" fill="none" stroke="#000" stroke-width=".26"/>
<!-- layer: NEWWORK -->
<g fill="none" stroke="#000" stroke-width=".26">
<path d="M159.5 109.6h-19.4v64.1h9.2M159.5 109.1v1.4h-18.5v31.1h25.4v.7h-25.4v30.5h8.3v1.5M183.6 109.6h38.7M183.6 109.1v1.4h27.3v22h1.7v-.9h-.8v-21.1h10.5v-1.4M222.3 109.1v1.4v-1.4M228.4 109.6h22.3v40.6M228.4 109.1v1.4h1.5v21.1h-9.7v.9h1.7v9.1h-.7v.7h1.4v-9.8h12.9v-.9h-4.7v-21.1h19v21.1h-6.7v.9h6.7v17.7h1.5M167.4 174.3v-1.5h8.3v-30.5h-.7v-.7h2.2v.7h-.8v30.5h8.3v1.5M167.4 173.7h17.3M202.8 173.7h16M218.8 174.3v-1.5v1.5M218.8 172.8h-7v-30.5h.8v-.7h-26.8v.7h25.3v30.5h-8.3v1.5"/>
<path d="M250.7 168.3v5.4h-7.8M251.3 168.3h-1.5v4.5h-6.9v1.5"/>
</g>
<!-- layer: 0.13 -->
<g fill="none" stroke="#000" stroke-width=".26">
<path d="M230.8 113.6h2M233.8 113.6h1.9M236.6 113.6h1.8M239.4 113.6h1.9M242.2 113.6h1.9M245 113.6h1.9l-.1 1.5M246.8 116v1.9M246.8 118.8v1.9M247.8 113.6h2M212.8 124.4a7.2 7.2 0 0 1 7.2 7.2M234.7 131.6v-15.1h9.1v15.1M246.8 121.7v1.8"/>
<path d="M246.8 124.5v1.8M246.8 127.3v1.9M246.8 130.1v1.5M166.6 142.3a8.2 8.2 0 0 0 8.2 8.2M185.6 142.3a8.2 8.2 0 0 1-8.2 8.2"/>
</g>
<!-- layer: MASK -->
<g fill="#fff" stroke="#fff" stroke-width=".26">
<path d="M213.1 124.5v7.1h-.3zM212.8 124.5v7.1l.3-7.1z"/>
<path d="M177.4 142.3l.3 8.3v-8.3zM177.4 142.3l.3 8.3h-.3z"/>
<path d="M174.4 142.3h.4l-.4 8.3zM174.8 142.3l-.4 8.3h.4z"/>
<path d="M220.9 127v4.6h9zM220.9 127h9v4.6z"/>
<path d="M224.2 117h2.2zM224.2 117h2.4z"/>
<path d="M224.2 117h2.4zM224.2 117h2.4z"/>
<path d="M224.1 117h2.5zM224.1 117h2.6z"/>
<path d="M224.1 117h2.6zM224.1 117h2.6z"/>
<path d="M224 116.9l2.7 .1zM224 116.9h2.8z"/>
<path d="M223.9 116.9h2.9zM223.9 116.9h3z"/>
<path d="M223.8 116.9h3.1zM223.8 116.9h3.1z"/>
<path d="M223.8 116.8l3.1 .1zM223.8 116.8h3.2z"/>
<path d="M223.8 116.8h3.2zM223.8 116.8h3.2z"/>
<path d="M223.7 116.7l3.3 .1zM223.7 116.7h3.4z"/>
<path d="M223.7 116.7h3.4zM223.7 116.7h3.4z"/>
<path d="M223.7 116.6l3.4 .1zM223.7 116.6h3.4z"/>
<path d="M223.6 116.6h3.5zM223.6 116.6h3.5z"/>
<path d="M223.6 116.4l3.5 .2zM223.6 116.4h3.6zM223.6 116.4h3.6zM223.6 116.4h3.6z"/>
<path d="M223.6 116.3v.1h3.6zM223.6 116.3h3.6v.1z"/>
<path d="M223.6 112.3v4h3.6zM223.6 112.3h3.6v4z"/>
<path d="M223.3 112.3h4.1zM223.3 112.3h4.1z"/>
<path d="M223.3 112.3h4.1zM223.3 112.3h4.2z"/>
<path d="M223.3 112.3h4.2zM223.3 112.3h4.2z"/>
<path d="M223.2 112.3h4.3zM223.2 112.3h4.4z"/>
<path d="M223.2 112.2l4.4 .1zM223.2 112.2h4.4z"/>
<path d="M223.1 112.2h4.5zM223.1 112.2h4.5z"/>
<path d="M223.1 112.1l4.5 .1zM223.1 112.1h4.5z"/>
<path d="M223.1 112.1h4.5zM223.1 112.1h4.5z"/>
<path d="M223.1 110.5v1.6h4.5zM223.1 110.5h4.5v1.6z"/>
</g>
<path d="M223.1 112.1l.5 .2v4a.75 .75 0 0 0 .7 .7h2.1a.79 .79 0 0 0 .8-.7v-4h.4M223.1 112.1v-1.6h4.5v1.6M227.6 112.1l-.1 .2M212.8 124.5h.3v7.1h-.3zM220.9 127h9v4.6h-9zM174.4 142.3h.4v8.3h-.4zM177.4 142.3h.3v8.3h-.3z" fill="none" stroke="#fff" stroke-width=".26"/>
<!-- layer: DOORS -->
<path d="M212.6 131.6h.2l.1 .9h-.3zM212.8 124.5h.3v7.1h-.3zM220 131.6h.2v.9h-.4zM166.4 141.6h.3l-.1 .7h-.2zM174.4 142.3h.4v8.3h-.4zM174.6 141.6h.4v.7h-.2zM177.2 141.6h.3l-.1 .7h-.2zM177.4 142.3h.3v8.3h-.3zM185.4 141.6h.4v.7h-.2z" fill="none" stroke="#000" stroke-width=".26"/>
<!-- layer: WETAREA FIXTURES -->
<path d="M211.8 110.5h9v4.5l-4.5 4.5h-4.5zM211.8 110.5l6.8 6.8M220.8 110.5l-9 9M223.1 112.1l.3 .2h4l.2-.2M223.1 112.1v-1.6h4.5v1.6M223.6 112.3v4a.75 .75 0 0 0 .7 .7h2.1a.79 .79 0 0 0 .8-.7v-4M223.6 112.6h3.6M220.9 127h9v4.6h-9zM223.6 128.3a2.68 2.68 0 0 1 4 .6 2.03 2.03 0 0 1-2.7 1.5 1.41 1.41 0 0 1-1.5-1.9z" fill="none" stroke="#000" stroke-width=".26"/>
<g font-size="7.5">
<text x="45.5" y="260.1">Proposed First Floor</text>
<text x="45.7" y="268.4">Addition</text>
</g>
<g font-size="4.5">
<text x="23.8" y="18.5">Legend</text>
<text x="145.4" y="19.5">A</text>
<text x="53.1" y="116.9">B</text>
<text x="358.9" y="116.9">B</text>
<text x="176.2" y="123.2">Rumpus</text>
<text x="213.8" y="123.2">Shower</text>
<text x="235.5" y="123.2">WIR</text>
<text x="176.2" y="128.2">Rm</text>
<text x="150.5" y="159.3">Bed 4</text>
<text x="186" y="159.3">Bed 5</text>
<text x="222.3" y="159.3">Bed 3</text>
<text x="145.4" y="259.8">A</text>
<text x="28.2" y="283.6">MR T &amp; MRS L VALLIS</text>
<text x="143.4" y="283.6">9 HILDA ROAD, BAULKHAM HILLS. NSW. 2153.</text>
<text x="293.2" y="283.9">1:100</text>
<text x="322.3" y="283.9">4 OF 8</text>
<text x="354.2" y="283.8">7786</text>
<text x="377.3" y="283.7">E</text>
</g>
<text font-size="3.2" x="366" y="283.8">/16</text>
<g font-size="2.6">
<text x="398.5" y="15.5">M.N.</text>
<text x="387.8" y="20.5">T.N.</text>
<text x="32.5" y="25.7">DP</text>
<text x="45.7" y="26">Downpipe</text>
<text x="188.2" y="25.3">11170 O/A</text>
<text x="33.3" y="32.3">MH</text>
<text x="45.7" y="32">Manhole</text>
<text x="135.8" y="33.5">55</text>
<text x="184.4" y="33.3">11060 O/A Frame</text>
<text x="252.7" y="33.5">55</text>
<text x="29.6" y="37.1">RV</text>
<text x="45.7" y="38.4">Roof Ventilator</text>
<text x="135.8" y="41.5">90</text>
<text x="172.5" y="41.5">6990</text>
<text x="209.6" y="37.7">90</text>
<text x="217.1" y="41.5">1810</text>
<text x="228.6" y="37.5">90</text>
<text x="236.5" y="41.5">1900</text>
<text x="34.6" y="45">s</text>
<text x="45.7" y="45.4">Smoke Detector</text>
<text x="135.7" y="49.5">90</text>
<text x="146" y="49.4">1745</text>
<text x="147.8" y="53.3">SW</text>
<text x="181.3" y="49.5">5245</text>
<text x="206.4" y="49.5">90</text>
<text x="135.6" y="57.5">90</text>
<text x="143" y="57.5">1145</text>
<text x="178.3" y="57.5">5845</text>
<text x="206.1" y="57.5">90</text>
<text x="144.8" y="61.3">SW</text>
<text x="226.4" y="69.8">120</text>
<text x="145.9" y="73.5">1910</text>
<text x="168" y="73.4">2470</text>
<text x="169.8" y="77.3">SO</text>
<text x="222.7" y="73.4">670</text>
<text x="223.6" y="77.3">SO</text>
<text x="232.3" y="73.5">90</text>
<text x="219" y="89">SS 0606</text>
<text x="165.5" y="92">SS 1224</text>
<text x="213.1" y="92">Obscure Toughened</text>
<text x="123.9" y="98.8">DP &amp;</text>
<text x="124" y="101.7">Spreader</text>
<text x="169.7" y="98.4">W1</text>
<text x="223.2" y="98.4">W2</text>
<text x="256.1" y="98.8">DP &amp;</text>
<text x="256.2" y="101.7">Spreader</text>
<text x="81.4" y="107.6" transform="rotate(-90 81.4 107.6)">55</text>
<text x="89.4" y="107.4" transform="rotate(-90 89.4 107.4)">90</text>
<text x="97.4" y="107.9" transform="rotate(-90 97.4 107.9)">90</text>
<text x="335.4" y="108.5" transform="rotate(-90 335.4 108.5)">90</text>
<text x="97.4" y="120" transform="rotate(-90 97.4 120)">1145</text>
<text x="101.2" y="118.3" transform="rotate(-90 101.2 118.3)">SW</text>
<text x="161.1" y="116.7">Dn</text>
<text x="335.4" y="124.6" transform="rotate(-90 335.4 124.6)">2110</text>
<text x="89.4" y="129.6" transform="rotate(-90 89.4 129.6)">3110</text>
<text x="93.2" y="130.9" transform="rotate(-90 93.2 130.9)">Stairwell</text>
<text x="162.3" y="126.8">s</text>
<text x="213.7" y="130.1">720</text>
<text x="236.6" y="130.1">720</text>
<text x="327.4" y="130" transform="rotate(-90 327.4 130)">90</text>
<text x="97.4" y="135.5" transform="rotate(-90 97.4 135.5)">1965</text>
<text x="155.5" y="136.6" transform="rotate(-90 155.5 136.6)">Handrail</text>
<text x="193.9" y="134.7">RV</text>
<text x="215.2" y="137.9">MH</text>
<text x="335.3" y="136.7" transform="rotate(-90 335.3 136.7)">90</text>
<text x="327.4" y="139.7" transform="rotate(-90 327.4 139.7)">910</text>
<text x="73.2" y="147.8" transform="rotate(-90 73.2 147.8)">6515 O/A</text>
<text x="89.3" y="147" transform="rotate(-90 89.3 147)">70</text>
<text x="168.4" y="145.9">820</text>
<text x="178.8" y="145.9">820</text>
<text x="214.2" y="145.9">820</text>
<text x="327.3" y="146.7" transform="rotate(-90 327.3 146.7)">70</text>
<text x="81.2" y="151.5" transform="rotate(-90 81.2 151.5)">6405 O/A Frame</text>
<text x="89.4" y="161" transform="rotate(-90 89.4 161)">3045</text>
<text x="291" y="159.8">W3</text>
<text x="315.2" y="161.1" transform="rotate(-90 315.2 161.1)">SO</text>
<text x="327.3" y="161" transform="rotate(-90 327.3 161)">3045</text>
<text x="335.4" y="156.1" transform="rotate(-90 335.4 156.1)">4025</text>
<text x="301" y="165.6" transform="rotate(-90 301 165.6)">SS 0618</text>
<text x="311.3" y="163.1" transform="rotate(-90 311.3 163.1)">1870</text>
<text x="311.3" y="173.8" transform="rotate(-90 311.3 173.8)">510</text>
<text x="81.4" y="178.7" transform="rotate(-90 81.4 178.7)">55</text>
<text x="89.4" y="178.6" transform="rotate(-90 89.4 178.6)">90</text>
<text x="122.9" y="178.2">DP &amp;</text>
<text x="255.9" y="178.2">DP &amp;</text>
<text x="327.4" y="178.3" transform="rotate(-90 327.4 178.3)">90</text>
<text x="335.4" y="178.4" transform="rotate(-90 335.4 178.4)">90</text>
<text x="123" y="181.1">Spreader</text>
<text x="256" y="181.1">Spreader</text>
<text x="228.3" y="187.3">W4</text>
<text x="0" y="194.7">ector - Existing</text>
<text x="156.7" y="195.7">W6</text>
<text x="192.1" y="195.7">W5</text>
<text x="150.8" y="201.9">SS 1218 CB</text>
<text x="186.2" y="201.9">SS 1218 CB</text>
<text x="222.2" y="201.9">SS 1224 CB</text>
<text x="112.2" y="204.7">Line of existing</text>
<text x="112.3" y="207.7">Ground Floor below</text>
<text x="157.1" y="206.2">=</text>
<text x="192.5" y="206.2">=</text>
<text x="229.6" y="206.2">=</text>
<text x="112.3" y="210.6">shown dashed.</text>
<text x="154.6" y="212">1870</text>
<text x="156.6" y="215.9">SO</text>
<text x="190" y="212">1870</text>
<text x="192" y="215.9">SO</text>
<text x="227.3" y="212">2470</text>
<text x="229" y="215.9">SO</text>
<text x="135.6" y="228.1">90</text>
<text x="178" y="228.1">8090</text>
<text x="217.7" y="228">70</text>
<text x="232.7" y="228">2720</text>
<text x="252.2" y="228.1">90</text>
<text x="135.6" y="236.1">90</text>
<text x="154.9" y="236">3470</text>
<text x="177.8" y="236">70</text>
<text x="190.3" y="236">3470</text>
<text x="213" y="236">70</text>
<text x="227.3" y="236.1">3800</text>
<text x="252.4" y="236.1">90</text>
<text x="19.6" y="283.8">FOR:</text>
<text x="137.2" y="283.6">AT:</text>
<text x="282.9" y="283.9">SCALE:</text>
<text x="311.5" y="283.9">SHEET:</text>
<text x="340.7" y="283.9">JOB NO:</text>
</g>
<g font-size="2.2">
<text x="141.2" y="112.8">11</text>
<text x="147.8" y="112.8">1213141516</text>
<text x="141.2" y="120.1">10</text>
<text x="141.7" y="122.7">9</text>
<text x="141.8" y="125.1">8</text>
<text x="141.7" y="129.9">6</text>
<text x="141.7" y="127.5">7</text>
<text x="141.7" y="132.3">5</text>
<text x="141.7" y="137.1">3</text>
<text x="141.8" y="134.7">4</text>
<text x="141.7" y="141.2">2</text>
<text x="149.7" y="141.2">1</text>
</g>
</svg>
